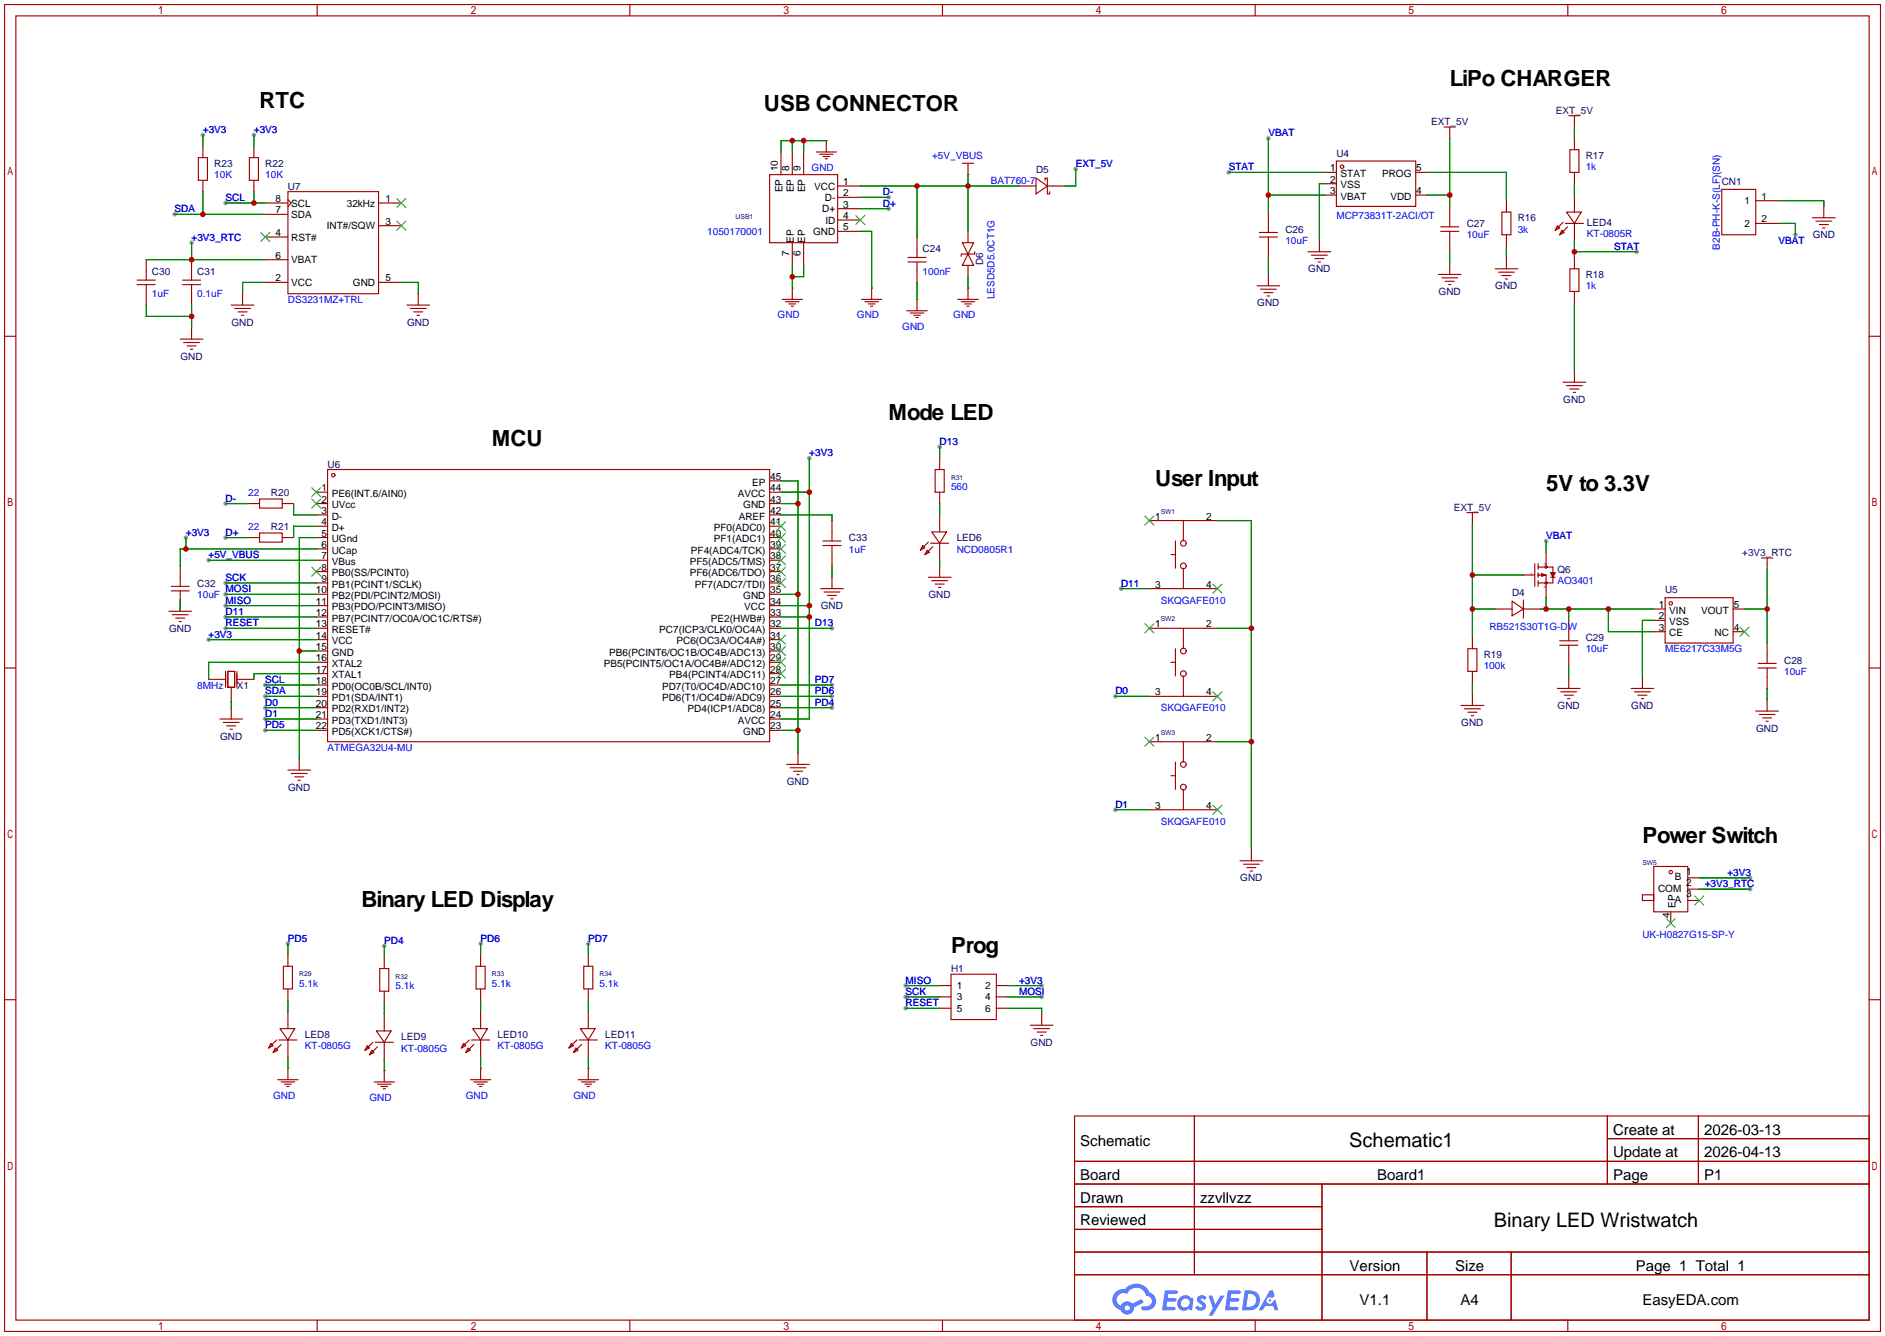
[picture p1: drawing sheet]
<svg xmlns="http://www.w3.org/2000/svg" width="422mm" height="299mm" viewBox="0 0 422 299" stroke-linecap="round" stroke-linejoin="round" font-family="sans-serif">
<g fill="#999">
<circle cx="284.2" cy="31" r=".51"/>
<circle cx="275.3" cy="38.6" r=".51"/>
<circle cx="366.8" cy="56.4" r=".51"/>
<circle cx="402.3" cy="52.6" r=".51"/>
<circle cx="346.5" cy="121.2" r=".51"/>
<circle cx="241" cy="37.8" r=".51"/>
<circle cx="199.1" cy="44.2" r=".51"/>
<circle cx="199.1" cy="46.7" r=".51"/>
<circle cx="50.5" cy="112.8" r=".51"/>
<circle cx="50.5" cy="120.4" r=".51"/>
<circle cx="50.5" cy="45.5" r=".51"/>
<circle cx="56.9" cy="30.2" r=".51"/>
<circle cx="39.1" cy="48" r=".51"/>
<circle cx="45.5" cy="30.2" r=".51"/>
<circle cx="42.9" cy="54.4" r=".51"/>
<circle cx="251.2" cy="131.8" r=".51"/>
<circle cx="249.9" cy="156" r=".51"/>
<circle cx="249.9" cy="181.4" r=".51"/>
<circle cx="392.2" cy="199.1" r=".51"/>
<circle cx="392.2" cy="196.6" r=".51"/>
<circle cx="46.7" cy="125.5" r=".51"/>
<circle cx="46.7" cy="143.3" r=".51"/>
<circle cx="181.4" cy="102.6" r=".51"/>
<circle cx="41.7" cy="120.4" r=".51"/>
<circle cx="50.5" cy="130.6" r=".51"/>
<circle cx="50.5" cy="133.1" r=".51"/>
<circle cx="50.5" cy="135.6" r=".51"/>
<circle cx="50.5" cy="140.7" r=".51"/>
<circle cx="59.4" cy="153.4" r=".51"/>
<circle cx="59.4" cy="156" r=".51"/>
<circle cx="59.4" cy="158.5" r=".51"/>
<circle cx="59.4" cy="161" r=".51"/>
<circle cx="186.4" cy="140.7" r=".51"/>
<circle cx="210.6" cy="100.1" r=".51"/>
<circle cx="50.5" cy="138.2" r=".51"/>
<circle cx="59.4" cy="163.6" r=".51"/>
<circle cx="186.4" cy="158.5" r=".51"/>
<circle cx="186.4" cy="153.4" r=".51"/>
<circle cx="186.4" cy="156" r=".51"/>
<circle cx="64.5" cy="211.3" r=".51"/>
<circle cx="86.1" cy="211.8" r=".51"/>
<circle cx="107.7" cy="211.3" r=".51"/>
<circle cx="131.8" cy="211.3" r=".51"/>
<circle cx="202.9" cy="220.7" r=".51"/>
<circle cx="202.9" cy="223.3" r=".51"/>
<circle cx="202.9" cy="225.8" r=".51"/>
<circle cx="233.4" cy="220.7" r=".51"/>
<circle cx="233.4" cy="223.3" r=".51"/>
</g>
<g fill="none" stroke="#a10000" stroke-width=".25">
<path d="M1 1h420.4v297.2h-420.4zM3.6 3.6h415.2v292.1h-415.2zM71.1 1v2.6M141.1 1v2.6M211.2 1v2.6M281.3 1v2.6M351.3 1v2.6M1 75.3h2.6M418.8 75.3h2.6M1 149.6h2.6M418.8 149.6h2.6M1 223.9h2.6"/>
<path d="M418.8 223.9h2.6M240.8 249.9h178v45.8h-178zM267.7 249.9v35.6M360.2 249.9v15.3M360.2 255h58.6M380.6 249.9v15.3M240.8 260.1h178M240.8 265.2h178M240.8 270.3h55.4M240.8 275.3h55.4M296.2 265.2v30.5M71.1 295.7v2.5"/>
<path d="M141.1 295.7v2.5M211.2 295.7v2.5M240.8 280.4h178M240.8 285.5h178M281.3 295.7v2.5M319.8 280.4v15.3M338.6 280.4v15.3M351.3 295.7v2.5"/>
</g>
<g fill="#5487ff">
<path d="M268.5 290.3a1.3 1.3 0 0 1 1.9 .3l-.4 .6a.54 .54 0 0 0-1-.2l.2 .2a1.28 1.28 0 0 1 .8 2 1.53 1.53 0 0 1-2.2-.3l.5-.6 .8 .5a.31 .31 0 0 0 .3-.3 .31 .31 0 0 0-.2-.3 1.12 1.12 0 0 1-.7-1.9z"/>
<path d="M270.8 290.2h.8l.7 1.9 1.2-1.9h.9l-2.7 4.5h-.9l1-1.7z"/>
<path d="M261 289h2.3a.46 .46 0 0 1 .5 .1 .46 .46 0 0 1 .1 .5l-.3 .2h-1.8l-.1 .9h1.6a.4 .4 0 0 1 .3 .4 .4 .4 0 0 1-.4 .4h-1.6l-.2 1.2h1.4a.46 .46 0 0 1 .5 .1 .46 .46 0 0 1 .1 .5l-.4 .2h-2.6z"/>
<path d="M275.1 289h2.3a.47 .47 0 0 1 .5 .1 .47 .47 0 0 1 .1 .5l-.3 .2h-1.8l-.1 .9h1.6a.4 .4 0 0 1 .4 .4 .4 .4 0 0 1-.5 .4h-1.6l-.2 1.2h1.4a.46 .46 0 0 1 .5 .1 .46 .46 0 0 1 .1 .5l-.4 .2h-2.6z"/>
<path d="M284.5 289h.8l.3 1.3-.6 .4a.75 .75 0 0 0-1.1 .3 .75 .75 0 0 0 .5 1 .75 .75 0 0 0 .9-.6l.5-.3 .6 2.4h-.8l-.3-1h-1.8l-.5 1h-1z"/>
<path d="M278.9 289l-.6 4.5h1.4a2.27 2.27 0 0 0 2.7-2.3 2.27 2.27 0 0 0-2.7-2.2zM279.7 289.8a1.5 1.5 0 0 1 1.8 1.5 1.5 1.5 0 0 1-1.9 1.4h-.3z"/>
<path d="M264.4 290.6a1.6 1.6 0 0 0-.4 2.3 1.6 1.6 0 0 0 2.3 .2l.8 .4 .3-2.5-.1-.3h-.5a1.58 1.58 0 0 0-2.4-.1zM265 291.1a.98 .98 0 0 1 1.6 .5 .98 .98 0 0 1-1.1 1.2 .94 .94 0 0 1-.9-.6 .94 .94 0 0 1 .4-1.1z"/>
<path d="M250 289.4a2.37 2.37 0 0 0 1.1 4 1.54 1.54 0 0 0 1.8 1 1.54 1.54 0 0 0 1.2-1.6l2.2-1.1-.5-.8-2.1 1.1a1.57 1.57 0 0 0-2.6 .4 1.5 1.5 0 0 1-.7-2.1 1.5 1.5 0 0 1 2.2-.5 2.23 2.23 0 0 1 2.3-1.4 2.23 2.23 0 0 1 1.9 1.8 1.16 1.16 0 0 1 1.3 1.1 1.16 1.16 0 0 1-1.1 1.3h-.7a.47 .47 0 0 0-.5 .3 .47 .47 0 0 0 .4 .6 2.14 2.14 0 0 0 2.7-1.4 2.14 2.14 0 0 0-1.3-2.7 3.2 3.2 0 0 0-5.5-.7l-1.1 .1zM252 292.9a.6 .6 0 0 1 1.2 0 .6 .6 0 0 1-1.2 0z"/>
<circle cx="284.6" cy="291.3" r=".28"/>
</g>
<g fill="none" stroke="#a10000" stroke-width=".25">
<path d="M44.4 35.3h2.1v5.1h-2.1zM45.5 32.8v2.5M55.9 35.3h2v5.1h-2zM56.9 32.8v2.5M172.5 39.1h15.2v15.3h-15.2zM175 34v5.1M177.5 34v5.1M180.1 34v5.1M182.9 34h4.6M183.6 34.5h3.1M184.4 35.1h1.5M184.9 35.6h.5"/>
<path d="M185.2 31.5h.1M185.2 31.5v2.5M215.6 36.6h2.6M216.9 39.1h.1M216.9 36.6v2.5M232.2 39.9l2.5 1.8-2.5 1.7zM296.9 38.6h2.6M299.5 36.1h17.7v10.1h-17.7zM317.2 38.6h2.6M323.6 28.4h2.5M324.9 28.4v2.6M351.5 25.9h2.6"/>
<path d="M351.8 33.5h2v5.1h-2zM352.8 25.9v2.5M352.8 31v2.5M352.8 38.6v2.5M32.8 58.2v4.5M42.9 58.2v4.5M45.5 40.4v2.5M56.9 40.4v2.5M59.4 53.1h5.1M59.4 45.5h5.1M59.4 58.2h5.1M59.4 48h5.1"/>
<path d="M64.5 42.9h20.3v22.9h-20.3zM64.5 44.7l.8 .8-.8 .7M84.8 45.5h5.1M84.8 50.5h5.1M177.5 54.4v5M180.1 54.4v5M187.7 51.8h5.1M187.7 41.7h5.1M187.7 44.2h5.1M187.7 46.7h5.1M187.7 49.3h5.1M203.5 58.7h4"/>
<path d="M203.5 57.7h4M205.5 53.1v4.6M205.5 58.7v4.5M215.6 54.4h2.6l-1.3 2.5zM216.9 56.9l1.3 2.5h-2.6zM216.9 51.8v2.6M216.9 59.4v2.6M218.4 56.4v.5h-3v.5M228.3 41.7h3.9M234.2 40.4v-.5h.5v3.5h.5v-.5M234.7 41.7h3.8M282.2 53.1h4.1"/>
<path d="M282.2 52.1h4.1M284.2 47.5v4.6M284.2 53.1v4.6M293.1 56.4h5.1M293.9 57.2h3.5M294.6 57.9h2.1M295.4 58.7h.5M295.7 53.8v2.6M296.9 41.1h2.6M296.9 43.7h2.6M317.2 43.7h2.6M322.8 51.8h4.1"/>
<path d="M322.8 50.8h4.1M324.9 46.2v4.6M324.9 51.8v4.6M324.9 58.9v2.6M336.5 47.5h2.1v5.1h-2.1zM337.6 45v2.5M337.6 52.6v2.5M337.6 57.7v2.5M349 50.5l.5 .6-1 .5zM350 51.6l.5 .5-1 .5zM350.3 49.8l-1.8 1.8M350.8 50h4"/>
<path d="M351 47.5h3.3l-1.5 2.5zM351.3 50.8l-1.8 1.8M352.8 43.7v3.8M352.8 50v3.8M352.8 57.7v2.5M385.8 42.4h7.6v10.2h-7.6zM393.4 45h5.1M393.4 50h5.1M406.1 48.8h5.1M406.9 49.5h3.6M407.7 50.3h2M408.4 51.1h.5"/>
<path d="M408.7 46.2v2.6M30.7 63.8h4.1M30.7 62.7h4.1M32.8 63.8v4.5M40.4 75.9h5.1M40.9 63.8h4.1M40.9 62.7h4.1M41.1 76.7h3.6M41.9 77.5h2M42.7 78.2h.5M42.9 63.8v4.5M42.9 73.4v2.5"/>
<path d="M51.8 68.3h5.1M52.6 69.1h3.5M53.3 69.9h2.1M54.1 70.6h.5M54.4 65.8v2.5M59.4 63.2h5.1M84.8 63.2h5.1M91.2 68.3h5.1M91.9 69.1h3.6M92.7 69.9h2M93.5 70.6h.5M93.7 65.8v2.5"/>
<path d="M175.3 67.1h4.5M176 67.6h3.1M176.8 68.1h1.5M177.3 68.6h.5M177.5 64.5h.1M177.5 64.5v2.6M193 67.1h4.6M193.8 67.6h3M194.6 68.1h1.5M195.1 68.6h.5M195.3 64.5h.1M195.3 64.5v2.6"/>
<path d="M203.2 69.6h4.6M204 70.1h3M204.7 70.6h1.5M205.2 71.1h.5M205.5 67.1h.1M205.5 67.1v2.5M214.6 67.1h4.6M215.4 67.6h3M216.2 68.1h1.5M216.7 68.6h.5M216.9 64.5h.1M216.9 64.5v2.6"/>
<path d="M281.7 64h5.1M282.4 64.8h3.6M283.2 65.5h2M284 66.3h.5M284.2 61.5v2.5M322.3 61.5h5.1M323.1 62.2h3.5M323.8 63h2.1M324.6 63.8h.5M335 60.2h5.1M335.8 61h3.5M336.5 61.7h2.1"/>
<path d="M337.3 62.5h.5M351.8 60.2h2v5.1h-2zM352.8 65.3v2.5M350.3 85.6h5M351 86.4h3.6M351.8 87.1h2M352.6 87.9h.5M352.8 83.1v2.5M55.6 112.8h2.6M58.2 111.8h5v2h-5zM58.2 119.4h5v2h-5zM63.2 112.8h2.6"/>
<path d="M70.9 110.2h2.5M70.9 112.8h2.5M70.9 115.3h2.5M70.9 117.9h2.5M73.4 105.2h99.1v60.9h-99.1zM172.5 110.2h2.5M172.5 112.8h2.5M172.5 115.3h2.5M172.5 117.9h2.5M172.5 107.7h2.5M186.4 116.6v4.6M208.8 119.1h3.3l-1.5 2.6z"/>
<path d="M209.5 105.2h2.1v5h-2.1zM210.6 102.6v2.6M210.6 110.2v2.6M210.6 115.3v3.8M257.6 116.6h15.2M265.2 116.6v4.6M328.7 114.8h2.5M329.9 114.8v2.5M37.8 136.9h5.1M38.4 132.3h4M38.4 131.3h4M38.6 137.7h3.6"/>
<path d="M39.4 138.4h2M40.1 139.2h.5M40.4 126.7v4.6M40.4 132.3v4.6M55.6 120.4h2.6M63.2 120.4h2.6M70.9 130.6h2.5M70.9 120.4h2.5M70.9 122.9h2.5M70.9 125.5h2.5M70.9 128h2.5M70.9 133.1h2.5"/>
<path d="M70.9 135.6h2.5M70.9 138.2h2.5M172.5 130.6h2.5M172.5 120.4h2.5M172.5 122.9h2.5M172.5 125.5h2.5M172.5 128h2.5M172.5 133.1h2.5M172.5 135.6h2.5M172.5 138.2h2.5M183.9 131.8h5.1M184.4 122.2h4.1"/>
<path d="M184.4 121.2h4.1M184.7 132.6h3.5M185.4 133.3h2.1M186.2 134.1h.5M186.4 122.2v4.5M186.4 129.3v2.5M206.8 122.2l.5 .5-1.1 .5zM207.8 123.2l.5 .5-1 .5zM208 129.3h5.1M208 121.4l-1.8 1.8M208.5 121.7h4.1M208.8 130h3.5"/>
<path d="M209 122.4l-1.7 1.8M209.5 130.8h2.1M210.3 131.6h.5M210.6 121.7v3.8M210.6 126.7v2.6M257.6 131.8h15.2M262.4 124.2h1M263.4 121.2v6.1M265.2 127.3v4.5M335 136.4h3.8M338.8 134.6l2.6 1.8-2.6 1.5zM341.4 136.4h3.8"/>
<path d="M341.4 128.8h2.5M341.4 134.4v4M343.9 126.2v5.1M344.7 127h3.3v3.6h-3.3M344.7 126.2v1.3M344.7 128.3v1M344.7 130v1.3M344.7 128.8h1.5M345.4 128.5l1.1 .3M345.4 128.5v.5M345.4 128.5l.8 .3M345.4 128.5l.5 .3"/>
<path d="M346.2 128.8l-.8 .2M346.5 123.7v3.3M346.5 128.8v5.1M346.5 128.8l-1.1 .2M347.5 128.3h1l-.5 1zM347.5 129.3h1M347.7 128.3l.3 .5M347.7 128.5l.3 .3M348.2 128.3l-.2 .5M348.2 128.5l-.2 .3M351.5 138.9v4.6M370.6 136.4h2.5"/>
<path d="M370.6 138.9h2.5M373.1 133.9h15.3v10.1h-15.3zM388.4 136.4h2.5M394.7 125h2.6M396 125v2.5M46.7 152.1h3.8M50.5 150.4v3.5M51.1 150.4h1.5v3.5h-1.5zM51.8 154.2v3M51.8 158.5v2.5M53.1 152.1h3.8M53.1 150.4v3.5"/>
<path d="M70.9 140.7h2.5M70.9 143.3h2.5M70.9 145.8h2.5M70.9 148.3h2.5M70.9 150.9h2.5M70.9 153.4h2.5M70.9 156h2.5M70.9 158.5h2.5M172.5 140.7h2.5M172.5 143.3h2.5M172.5 145.8h2.5M172.5 148.3h2.5"/>
<path d="M172.5 150.9h2.5M172.5 153.4h2.5M172.5 156h2.5M172.5 158.5h2.5M257.6 140.7h15.2M257.6 156h15.2M262.4 148.3h1M263.4 145.3v6.1M265.2 140.7v4.6M265.2 151.4v4.6M327.4 158h5.1M328.2 158.7h3.5"/>
<path d="M328.9 145.3h2.1v5.1h-2.1zM328.9 159.5h2.1M329.9 142.7v2.6M329.9 150.4v2.5M329.9 155.4v2.6M349 154.2h5.1M349.5 144.5h4.1M349.5 143.5h4.1M349.8 154.9h3.5M350.5 155.7h2.1M351.3 156.5h.5M351.5 144.5v4.6"/>
<path d="M351.5 151.6v2.6M365.5 154.2h5.1M366.3 154.9h3.5M367 155.7h2.1M367.8 156.5h.5M368 151.6v2.6M370.6 141.5h2.5M388.4 141.5h2.5M393.4 159.3h5.1M394 149.6h4M394 148.6h4M396 144v4.6"/>
<path d="M396 149.6v4.6M396 156.7v2.6M49.3 161h5.1M50 161.8h3.6M50.8 162.6h2M51.6 163.3h.5M64.5 172.5h5.1M65.3 173.2h3.5M66 174h2.1M66.8 174.8h.5M67.1 169.9v2.6M70.9 161h2.5"/>
<path d="M70.9 163.6h2.5M172.5 161h2.5M172.5 163.6h2.5M176.3 171.2h5.1M177 172h3.6M177.8 172.7h2M178.6 173.5h.5M178.8 168.7v2.5M257.6 166.1h15.2M262.4 173.7h1M263.4 170.7v6.1M265.2 166.1v4.6"/>
<path d="M265.2 176.8v4.6M329.7 160.3h.5M394.2 160h3.6M395 160.8h2M395.7 161.5h.5M257.6 181.4h15.2M277.9 192.8h5.1M278.6 193.5h3.6M279.4 194.3h2M280.2 195.1h.5M280.4 190.2v2.6M370.6 194.1h7.6v10.1h-7.6z"/>
<path d="M378.2 196.6h2.5M378.2 199.1h2.5M63.5 216.4h2v5.1h-2zM64.5 213.9v2.5M85.1 216.9h2v5.1h-2zM86.1 214.4v2.5M106.7 216.4h2v5.1h-2zM107.7 213.9v2.5M130.8 216.4h2v5.1h-2zM131.8 213.9v2.5M213.1 218.2h10.2v10.1h-10.2zM368 200.4h2.6v1.3h-2.6z"/>
<path d="M374.4 204.2v2.6M378.2 201.7h2.5M60.7 233.7l.5 .5-1 .5zM61.7 234.7l.5 .5-1 .5zM62 232.9l-1.8 1.8M62.5 232.9h4M62.7 230.4h3.3l-1.5 2.5zM63 233.9l-1.8 1.8M64.5 239.3h.1M64.5 221.5v2.5M64.5 226.6v3.8M64.5 232.9v3.8"/>
<path d="M64.5 239.3v2.5M82.3 234.2l.5 .5-1 .5zM83.3 235.2l.5 .5-1 .5zM83.6 233.4l-1.8 1.8M84.1 233.4h4M84.3 230.9h3.3l-1.5 2.5zM84.6 234.4l-1.8 1.8M86.1 239.8h.1M86.1 222v2.5M86.1 227.1v3.8M86.1 233.4v3.8M86.1 239.8v2.5"/>
<path d="M103.9 233.7l.5 .5-1 .5zM104.9 234.7l.5 .5-1 .5zM105.2 232.9l-1.8 1.8M105.7 232.9h4M105.9 230.4h3.3l-1.5 2.5zM106.2 233.9l-1.8 1.8M107.7 239.3h.1M107.7 221.5v2.5M107.7 226.6v3.8M107.7 232.9v3.8M107.7 239.3v2.5M128 233.7l.5 .5-1 .5z"/>
<path d="M129 234.7l.5 .5-1 .5zM129.3 232.9l-1.8 1.8M129.8 232.9h4.1M130 230.4h3.3l-1.5 2.5zM130.3 233.9l-1.8 1.8M131.8 239.3h.1M131.8 221.5v2.5M131.8 226.6v3.8M131.8 232.9v3.8M131.8 239.3v2.5M210.6 220.7h2.5M210.6 223.3h2.5"/>
<path d="M210.6 225.8h2.5M223.3 220.7h2.5M223.3 223.3h2.5M223.3 225.8h2.5M230.9 229.6h5.1M231.6 230.4h3.6M232.4 231.1h2M233.2 231.9h.5M233.4 227.1v2.5M62.2 241.8h4.6M63 242.3h3M63.8 242.8h1.5"/>
<path d="M64.3 243.3h.5M83.8 242.3h4.6M84.6 242.8h3M85.3 243.3h1.6M85.9 243.8h.5M105.4 241.8h4.6M106.2 242.3h3M106.9 242.8h1.6M107.4 243.3h.5M129.5 241.8h4.6M130.3 242.3h3M131.1 242.8h1.5"/>
<path d="M131.6 243.3h.5"/>
<circle cx="300.7" cy="37.3" r=".38"/>
<circle cx="74.7" cy="106.4" r=".38"/>
<circle cx="265.2" cy="126.7" r=".63"/>
<circle cx="265.2" cy="121.7" r=".63"/>
<circle cx="346.5" cy="130.6" r=".25"/>
<circle cx="346.5" cy="127" r=".25"/>
<circle cx="374.4" cy="135.1" r=".38"/>
<circle cx="265.2" cy="150.9" r=".63"/>
<circle cx="265.2" cy="145.8" r=".63"/>
<circle cx="265.2" cy="176.3" r=".63"/>
<circle cx="265.2" cy="171.2" r=".63"/>
<circle cx="374.4" cy="195.3" r=".38"/>
</g>
<g fill="none" stroke="#008700" stroke-width=".25">
<path d="M45.5 30.2v2.6M56.9 30.2v2.6M177.5 31.5v2.5M180.1 31.5v2.5M185.2 31.5h-10.2v2.5M216.9 39.1v12.7M241 37.8v3.9h-2.5M275.3 38.6h21.6M284.2 31v16.5M319.8 38.6h17.8v6.4M324.9 31v15.2M352.8 28.4v2.6"/>
<path d="M32.8 58.2h26.6M39.1 48h20.3M42.9 54.4v3.8M45.5 42.9v5.1M50.5 45.5h8.9M56.9 42.9v2.6M177.5 59.4v5.1M180.1 59.4v2.6h-2.6M192.8 51.8h2.5v12.7M192.8 41.7h35.5M192.8 44.2h6.3M192.8 46.7h6.3"/>
<path d="M205.5 41.7v11.4M284.2 57.7v3.8M284.2 43.7h12.7M296.9 41.1h-1.2v12.7M319.8 43.7h5.1M324.9 56.4v2.5M337.6 55.1v2.6M352.8 41.1v2.6M352.8 53.8v3.9M352.8 56.4h14M398.5 50h3.8v2.6M398.5 45h10.2v1.2"/>
<path d="M32.8 68.3v2.6h10.1M42.9 68.3v5.1M59.4 63.2h-5v2.6M89.9 63.2h3.8v2.6M205.5 63.2v3.9M216.9 62v2.5M352.8 67.8v15.3M50.5 112.8h5.1M65.8 112.8v2.5h5.1M70.9 117.9h-5.1v2.5M175 115.3h11.4v1.3M175 112.8h3.8"/>
<path d="M175 107.7h3.8v61M175 110.2h6.4M181.4 102.6v58.4h-6.4M210.6 100.1v2.5M210.6 112.8v2.5M272.8 116.6h7.6v73.6M329.9 117.3v25.4M40.4 134.4v2.5M41.7 120.4v2.5M46.7 125.5h24.2M50.5 120.4h5.1M50.5 133.1h20.4"/>
<path d="M50.5 135.6h20.4M50.5 138.2h20.4M50.5 130.6h20.4M70.9 120.4h-3.8v49.5M70.9 122.9h-30.5v3.8M175 133.1h3.8M175 135.6h6.4M175 138.2h6.4M186.4 126.7v2.6M210.6 125.5v1.2M251.2 131.8h6.4M329.9 136.4h5.1"/>
<path d="M329.9 128.8h11.5M345.2 136.4h25.4M346.5 121.2v2.5M346.5 133.9v2.5M351.5 136.4v2.5M360.4 136.4v5.1h10.2M370.6 138.9h-2.6v12.7M390.9 136.4h5.1M396 127.5v16.5M46.7 143.3h24.2M50.5 140.7h20.4M51.8 157.2v1.3"/>
<path d="M59.4 156h11.5M59.4 153.4h11.5M59.4 158.5h11.5M67.1 145.8h3.8M70.9 150.9h-14v1.2M70.9 148.3h-24.2v3.8M175 140.7h11.4M175 156h11.4M175 153.4h11.4M175 158.5h11.4M249.9 156h7.7M272.8 140.7h7.6"/>
<path d="M329.9 152.9v2.5M351.5 149.1v2.5M396 154.2v2.5M59.4 163.6h11.5M59.4 161h11.5M175 163.6h3.8M272.8 166.1h7.6M249.9 181.4h7.7M380.7 199.1h11.5M380.7 196.6h11.5M64.5 211.3v2.6M86.1 211.8v2.6"/>
<path d="M107.7 211.3v2.6M131.8 211.3v2.6M64.5 224v2.6M64.5 236.7v2.6M86.1 224.5v2.6M86.1 237.2v2.6M107.7 224v2.6M107.7 236.7v2.6M131.8 224v2.6M131.8 236.7v2.6M202.9 220.7h7.7M202.9 223.3h7.7"/>
<path d="M202.9 225.8h7.7M225.8 220.7h7.6M225.8 223.3h7.6M225.8 225.8h7.6v1.3"/>
</g>
<g fill="none" stroke="#3c3" stroke-width=".25">
<path d="M58.4 52.1l2.1 2M60.5 52.1l-2.1 2M88.9 44.5l2 2M88.9 49.5l2 2.1M90.9 44.5l-2 2M90.9 49.5l-2 2.1M191.8 48.3l2 2M193.8 48.3l-2 2M69.8 109.2l2.1 2.1M69.8 111.8l2.1 2M71.9 109.2l-2.1 2.1M71.9 111.8l-2.1 2"/>
<path d="M174 119.4l2 2M174 116.8l2 2.1M176 119.4l-2 2M176 116.8l-2 2.1M256.5 115.6l2.1 2M258.6 115.6l-2.1 2M69.8 127l2.1 2M71.9 127l-2.1 2M174 129.5l2 2.1M174 127l2 2M174 124.5l2 2M174 121.9l2 2.1"/>
<path d="M176 129.5l-2 2.1M176 127l-2 2M176 124.5l-2 2M176 121.9l-2 2.1M256.5 139.7l2.1 2M258.6 139.7l-2.1 2M271.8 130.8l2 2M273.8 130.8l-2 2M174 149.9l2 2M174 147.3l2 2.1M174 144.8l2 2M174 142.2l2 2.1"/>
<path d="M176 149.9l-2 2M176 147.3l-2 2.1M176 144.8l-2 2M176 142.2l-2 2.1M271.8 154.9l2 2.1M273.8 154.9l-2 2.1M389.9 140.5l2 2M391.9 140.5l-2 2M256.5 165.1l2.1 2M258.6 165.1l-2.1 2M271.8 180.3l2 2.1M273.8 180.3l-2 2.1"/>
<path d="M373.4 205.7l2 2.1M375.4 205.7l-2 2.1M379.7 200.7l2.1 2M381.8 200.7l-2.1 2"/>
</g>
<g fill="#c00">
<circle cx="284.2" cy="43.7" r=".63"/>
<circle cx="324.9" cy="43.7" r=".63"/>
<circle cx="352.8" cy="56.4" r=".63"/>
<circle cx="396" cy="136.4" r=".63"/>
<circle cx="360.4" cy="136.4" r=".63"/>
<circle cx="351.5" cy="136.4" r=".63"/>
<circle cx="346.5" cy="136.4" r=".63"/>
<circle cx="329.9" cy="136.4" r=".63"/>
<circle cx="329.9" cy="128.8" r=".63"/>
<circle cx="177.5" cy="62" r=".63"/>
<circle cx="180.1" cy="31.5" r=".63"/>
<circle cx="177.5" cy="31.5" r=".63"/>
<circle cx="205.5" cy="41.7" r=".63"/>
<circle cx="216.9" cy="41.7" r=".63"/>
<circle cx="56.9" cy="45.5" r=".63"/>
<circle cx="45.5" cy="48" r=".63"/>
<circle cx="42.9" cy="58.2" r=".63"/>
<circle cx="42.9" cy="70.9" r=".63"/>
<circle cx="280.4" cy="166.1" r=".63"/>
<circle cx="280.4" cy="140.7" r=".63"/>
<circle cx="67.1" cy="145.8" r=".63"/>
<circle cx="178.8" cy="163.6" r=".63"/>
<circle cx="178.8" cy="133.1" r=".63"/>
<circle cx="178.8" cy="112.8" r=".63"/>
<circle cx="181.4" cy="110.2" r=".63"/>
<circle cx="181.4" cy="135.6" r=".63"/>
<circle cx="181.4" cy="138.2" r=".63"/>
<circle cx="41.7" cy="122.9" r=".63"/>
</g>
<g font-size="5">
<text x="324.9" y="19.4">LiPo CHARGER</text>
<text x="58.2" y="24.2">RTC</text>
<text x="171.2" y="24.9">USB CONNECTOR</text>
<text x="199.1" y="94">Mode LED</text>
<text x="110.2" y="99.9">MCU</text>
<text x="258.8" y="108.8">User Input</text>
<text x="346.5" y="110">5V to 3.3V</text>
<text x="368" y="188.8">Power Switch</text>
<text x="81" y="203.2">Binary LED Display</text>
<text x="213.1" y="213.4">Prog</text>
</g>
<g font-size="4.5">
<text x="302.3" y="257">Schematic1</text>
<text x="334.8" y="274.8">Binary LED Wristwatch</text>
</g>
<g font-size="3.4">
<text x="242.1" y="256.7">Schematic</text>
<text x="361.5" y="254.1">Create at</text>
<text x="381.9" y="254.1">2026-03-13</text>
<text x="361.5" y="259.2">Update at</text>
<text x="381.9" y="259.2">2026-04-13</text>
<text x="242.1" y="264.3">Board</text>
<text x="242.1" y="269.4">Drawn</text>
<text x="268.9" y="269.4">zzvllvzz</text>
<text x="308.6" y="264.3">Board1</text>
<text x="361.5" y="264.3">Page</text>
<text x="381.9" y="264.3">P1</text>
<text x="242.1" y="274.4">Reviewed</text>
<text x="302.4" y="284.6">Version</text>
<text x="326.1" y="284.6">Size</text>
<text x="366.5" y="284.6">Page 1 Total 1</text>
<text x="304.7" y="292.2">V1.1</text>
<text x="327.3" y="292.2">A4</text>
<text x="368" y="292.2">EasyEDA.com</text>
</g>
<g font-size="2.2" fill="#00f">
<text x="45.5" y="29.8">+3V3</text>
<text x="56.9" y="29.8">+3V3</text>
<text x="208.9" y="35.5">+5V_VBUS</text>
<text x="284.2" y="30.5">VBAT</text>
<text x="48" y="39.9">10K</text>
<text x="59.4" y="39.9">10K</text>
<text x="181.9" y="38.3">GND</text>
<text x="222" y="41.2">BAT760-7</text>
<text x="241" y="37.4">EXT_5V</text>
<text x="275.3" y="38.2">STAT</text>
<text x="355.3" y="38.2">1k</text>
<text x="39.1" y="47.6">SDA</text>
<text x="50.5" y="45">SCL</text>
<text x="197.9" y="43.7">D-</text>
<text x="197.9" y="46.3">D+</text>
<text x="42.9" y="53.9">+3V3_RTC</text>
<text x="158.5" y="52.6">1050170001</text>
<text x="299.5" y="49.1">MCP73831T-2ACI/OT</text>
<text x="328.7" y="53.4">10uF</text>
<text x="340.1" y="52.1">3k</text>
<text x="355.6" y="53.1">KT-0805R</text>
<text x="288" y="54.7">10uF</text>
<text x="361.7" y="55.9">STAT</text>
<text x="385.4" y="55.9" transform="rotate(-90 385.4 55.9)">B2B-PH-K-S(LF)(SN)</text>
<text x="398.5" y="54.7">VBAT</text>
<text x="206.8" y="61.5">100nF</text>
<text x="355.3" y="64.8">1k</text>
<text x="34" y="66.6">1uF</text>
<text x="44.2" y="66.6">0.1uF</text>
<text x="64.5" y="67.9">DS3231MZ+TRL</text>
<text x="174.2" y="71.3">GND</text>
<text x="192" y="71.3">GND</text>
<text x="213.6" y="71.3">GND</text>
<text x="222.8" y="67.1" transform="rotate(-90 222.8 67.1)">LESD5D5.0CT1G</text>
<text x="202.2" y="73.8">GND</text>
<text x="210.6" y="99.6">D13</text>
<text x="181.4" y="102.2">+3V3</text>
<text x="50.5" y="112.3">D-</text>
<text x="55.6" y="111.1">22</text>
<text x="213.1" y="109.8">560</text>
<text x="41.7" y="119.9">+3V3</text>
<text x="50.5" y="119.9">D+</text>
<text x="55.6" y="118.7">22</text>
<text x="46.7" y="125">+5V_VBUS</text>
<text x="190.2" y="123.8">1uF</text>
<text x="214.4" y="123.8">NCD0805R1</text>
<text x="346.5" y="120.7">VBAT</text>
<text x="50.5" y="130.1">SCK</text>
<text x="251.2" y="131.4">D11</text>
<text x="349" y="130.9">AO3401</text>
<text x="44.2" y="133.9">10uF</text>
<text x="50.5" y="132.6">MOSI</text>
<text x="50.5" y="135.2">MISO</text>
<text x="50.5" y="137.7">D11</text>
<text x="260.1" y="135.2">SKQGAFE010</text>
<text x="46.7" y="142.8">+3V3</text>
<text x="50.5" y="140.3">RESET</text>
<text x="182.6" y="140.3">D13</text>
<text x="333.8" y="141">RB521S30T1G-DW</text>
<text x="332.5" y="149.9">100k</text>
<text x="355.3" y="146.1">10uF</text>
<text x="373.1" y="146.1">ME6217C33M5G</text>
<text x="44.2" y="154.2">8MHz</text>
<text x="59.4" y="153">SCL</text>
<text x="59.4" y="155.5">SDA</text>
<text x="182.6" y="153">PD7</text>
<text x="182.6" y="155.5">PD6</text>
<text x="249.9" y="155.5">D0</text>
<text x="399.8" y="151.2">10uF</text>
<text x="59.4" y="158">D0</text>
<text x="59.4" y="160.6">D1</text>
<text x="182.6" y="158">PD4</text>
<text x="260.1" y="159.3">SKQGAFE010</text>
<text x="59.4" y="163.1">PD5</text>
<text x="73.4" y="168.2">ATMEGA32U4-MU</text>
<text x="249.9" y="180.9">D1</text>
<text x="260.1" y="184.7">SKQGAFE010</text>
<text x="387.1" y="196.1">+3V3</text>
<text x="382" y="198.7">+3V3_RTC</text>
<text x="64.5" y="210.9">PD5</text>
<text x="86.1" y="211.4">PD4</text>
<text x="107.7" y="210.9">PD6</text>
<text x="131.8" y="210.9">PD7</text>
<text x="368" y="210.1">UK-H0827G15-SP-Y</text>
<text x="67.1" y="221">5.1k</text>
<text x="88.6" y="221.5">5.1k</text>
<text x="110.2" y="221">5.1k</text>
<text x="134.4" y="221">5.1k</text>
<text x="202.9" y="220.3">MISO</text>
<text x="228.3" y="220.3">+3V3</text>
<text x="202.9" y="222.8">SCK</text>
<text x="202.9" y="225.4">RESET</text>
<text x="228.3" y="222.8">MOSI</text>
<text x="68.3" y="235">KT-0805G</text>
<text x="89.9" y="235.5">KT-0805G</text>
<text x="111.5" y="235">KT-0805G</text>
<text x="135.6" y="235">KT-0805G</text>
<text x="61.2" y="246.1">GND</text>
<text x="82.8" y="246.6">GND</text>
<text x="104.4" y="246.1">GND</text>
<text x="128.5" y="246.1">GND</text>
</g>
<g font-size="2.2" fill="#000080">
<text x="320.7" y="28">EXT_5V</text>
<text x="348.6" y="25.5">EXT_5V</text>
<text x="299.5" y="35.1">U4</text>
<text x="355.3" y="35.6">R17</text>
<text x="48" y="37.4">R23</text>
<text x="59.4" y="37.4">R22</text>
<text x="232.2" y="38.7">D5</text>
<text x="385.8" y="41.5">CN1</text>
<text x="64.5" y="42.5">U7</text>
<text x="288" y="52.1">C26</text>
<text x="328.7" y="50.9">C27</text>
<text x="340.1" y="49.6">R16</text>
<text x="355.6" y="50.6">LED4</text>
<text x="406.2" y="53.4">GND</text>
<text x="206.8" y="56.4">C24</text>
<text x="220.3" y="59.4" transform="rotate(-90 220.3 59.4)">D6</text>
<text x="34" y="61.5">C30</text>
<text x="44.2" y="61.5">C31</text>
<text x="293.2" y="61">GND</text>
<text x="335.1" y="64.8">GND</text>
<text x="355.3" y="62.3">R18</text>
<text x="281.7" y="68.6">GND</text>
<text x="322.4" y="66.1">GND</text>
<text x="51.9" y="73">GND</text>
<text x="91.2" y="73">GND</text>
<text x="40.4" y="80.6">GND</text>
<text x="350.3" y="90.2">GND</text>
<text x="73.4" y="104.7">U6</text>
<text x="60.7" y="111.1">R20</text>
<text x="60.7" y="118.7">R21</text>
<text x="325.8" y="114.4">EXT_5V</text>
<text x="190.2" y="121.2">C33</text>
<text x="214.4" y="121.2">LED6</text>
<text x="390.4" y="124.5">+3V3_RTC</text>
<text x="44.2" y="131.4">C32</text>
<text x="349" y="128.3">Q6</text>
<text x="183.9" y="136.5">GND</text>
<text x="208.1" y="133.9">GND</text>
<text x="338.8" y="133.4">D4</text>
<text x="373.1" y="132.9">U5</text>
<text x="37.9" y="141.5">GND</text>
<text x="355.3" y="143.6">C29</text>
<text x="332.5" y="147.4">R19</text>
<text x="399.8" y="148.6">C28</text>
<text x="53.1" y="154.2">X1</text>
<text x="349" y="158.8">GND</text>
<text x="365.6" y="158.8">GND</text>
<text x="49.3" y="165.7">GND</text>
<text x="327.5" y="162.6">GND</text>
<text x="393.5" y="163.9">GND</text>
<text x="64.6" y="177.1">GND</text>
<text x="176.3" y="175.8">GND</text>
<text x="277.9" y="197.4">GND</text>
<text x="213.1" y="217.7">H1</text>
<text x="68.3" y="232.5">LED8</text>
<text x="89.9" y="233">LED9</text>
<text x="111.5" y="232.5">LED10</text>
<text x="135.6" y="232.5">LED11</text>
<text x="230.9" y="234.2">GND</text>
</g>
<g font-size="2.2">
<text x="174.3" y="38.3" transform="rotate(-90 174.3 38.3)">10</text>
<text x="176.8" y="38.3" transform="rotate(-90 176.8 38.3)">8</text>
<text x="179.4" y="38.3" transform="rotate(-90 179.4 38.3)">9</text>
<text x="189" y="41.4">1</text>
<text x="298.1" y="38.4">1</text>
<text x="298.1" y="40.9">2</text>
<text x="300.4" y="39.7">STAT</text>
<text x="309.7" y="39.7">PROG</text>
<text x="317.4" y="38.4">5</text>
<text x="61.7" y="47.8">7</text>
<text x="61.7" y="45.3">8</text>
<text x="65.3" y="46.3">SCL</text>
<text x="77.7" y="46.3">32kHz</text>
<text x="86.4" y="45.3">1</text>
<text x="175.3" y="43.1" transform="rotate(-90 175.3 43.1)">EP</text>
<text x="177.9" y="43.1" transform="rotate(-90 177.9 43.1)">EP</text>
<text x="180.4" y="43.1" transform="rotate(-90 180.4 43.1)">EP</text>
<text x="182.5" y="42.5">VCC</text>
<text x="184.3" y="47.5">D+</text>
<text x="184.8" y="45">D-</text>
<text x="189" y="44">2</text>
<text x="189" y="46.5">3</text>
<text x="298.1" y="43.5">3</text>
<text x="300.4" y="42.2">VSS</text>
<text x="300.4" y="44.7">VBAT</text>
<text x="311.6" y="44.7">VDD</text>
<text x="317.4" y="43.5">4</text>
<text x="390.9" y="45.8">1</text>
<text x="394.7" y="44.7">1</text>
<text x="61.7" y="52.9">4</text>
<text x="65.3" y="53.9">RST#</text>
<text x="65.3" y="48.8">SDA</text>
<text x="73.2" y="51.3">INT#/SQW</text>
<text x="86.4" y="50.3">3</text>
<text x="182.2" y="52.6">GND</text>
<text x="185" y="50.1">ID</text>
<text x="189" y="49.1">4</text>
<text x="189" y="51.6">5</text>
<text x="390.9" y="50.8">2</text>
<text x="394.7" y="49.8">2</text>
<text x="61.7" y="58">6</text>
<text x="65.3" y="59">VBAT</text>
<text x="176.8" y="57.4" transform="rotate(-90 176.8 57.4)">7</text>
<text x="177.9" y="54.3" transform="rotate(-90 177.9 54.3)">EP</text>
<text x="179.4" y="57.4" transform="rotate(-90 179.4 57.4)">6</text>
<text x="180.4" y="54.3" transform="rotate(-90 180.4 54.3)">EP</text>
<text x="61.7" y="63">2</text>
<text x="65.3" y="64">VCC</text>
<text x="79.1" y="64">GND</text>
<text x="86.4" y="63">5</text>
<text x="172.6" y="107.5">45</text>
<text x="72" y="110">1</text>
<text x="72" y="112.6">2</text>
<text x="74.3" y="111.3">PE6(INT.6/AIN0)</text>
<text x="74.3" y="113.8">UVcc</text>
<text x="165.3" y="111.3">AVCC</text>
<text x="166.5" y="113.8">GND</text>
<text x="168.5" y="108.8">EP</text>
<text x="172.6" y="112.6">43</text>
<text x="172.6" y="110">44</text>
<text x="72" y="115.1">3</text>
<text x="72" y="117.6">4</text>
<text x="74.3" y="116.4">D-</text>
<text x="74.3" y="118.9">D+</text>
<text x="159.9" y="118.9">PF0(ADC0)</text>
<text x="165.5" y="116.4">AREF</text>
<text x="172.6" y="117.6">41</text>
<text x="172.6" y="115.1">42</text>
<text x="258.9" y="116.4">1</text>
<text x="270.3" y="116.4">2</text>
<text x="72" y="120.2">5</text>
<text x="72" y="122.7">6</text>
<text x="72" y="125.3">7</text>
<text x="74.3" y="121.5">UGnd</text>
<text x="74.3" y="124">UCap</text>
<text x="154.8" y="124">PF4(ADC4/TCK)</text>
<text x="159.9" y="121.5">PF1(ADC1)</text>
<text x="172.6" y="125.3">38</text>
<text x="172.6" y="122.7">39</text>
<text x="172.6" y="120.2">40</text>
<text x="72" y="127.8">8</text>
<text x="72" y="130.3">9</text>
<text x="74.3" y="126.5">VBus</text>
<text x="74.3" y="129.1">PB0(SS/PCINT0)</text>
<text x="74.3" y="131.6">PB1(PCINT1/SCLK)</text>
<text x="154.6" y="129.1">PF6(ADC6/TDO)</text>
<text x="154.6" y="126.5">PF5(ADC5/TMS)</text>
<text x="155.7" y="131.6">PF7(ADC7/TDI)</text>
<text x="172.6" y="130.3">36</text>
<text x="172.6" y="127.8">37</text>
<text x="258.9" y="131.6">3</text>
<text x="270.3" y="131.6">4</text>
<text x="70.8" y="132.9">10</text>
<text x="70.8" y="135.4">11</text>
<text x="70.8" y="138">12</text>
<text x="74.3" y="134.2">PB2(PDI/PCINT2/MOSI)</text>
<text x="74.3" y="136.7">PB3(PDO/PCINT3/MISO)</text>
<text x="166.5" y="134.2">GND</text>
<text x="166.8" y="136.7">VCC</text>
<text x="172.6" y="138">33</text>
<text x="172.6" y="135.4">34</text>
<text x="172.6" y="132.9">35</text>
<text x="371.8" y="136.2">1</text>
<text x="374.1" y="137.5">VIN</text>
<text x="381.2" y="137.5">VOUT</text>
<text x="388.5" y="136.2">5</text>
<text x="70.8" y="140.5">13</text>
<text x="70.8" y="143">14</text>
<text x="74.3" y="139.2">PB7(PCINT7/OC0A/OC1C/RTS#)</text>
<text x="74.3" y="141.8">RESET#</text>
<text x="147.7" y="141.8">PC7(ICP3/CLK0/OC4A)</text>
<text x="159.3" y="139.2">PE2(HWB#)</text>
<text x="172.6" y="143">31</text>
<text x="172.6" y="140.5">32</text>
<text x="258.9" y="140.5">1</text>
<text x="270.3" y="140.5">2</text>
<text x="371.8" y="138.7">2</text>
<text x="371.8" y="141.3">3</text>
<text x="374.1" y="140">VSS</text>
<text x="374.1" y="142.5">CE</text>
<text x="384.2" y="142.5">NC</text>
<text x="388.5" y="141.3">4</text>
<text x="70.8" y="145.6">15</text>
<text x="70.8" y="148.1">16</text>
<text x="74.3" y="144.3">VCC</text>
<text x="74.3" y="146.9">GND</text>
<text x="74.3" y="149.4">XTAL2</text>
<text x="135.3" y="149.4">PB5(PCINT5/OC1A/OC4B#/ADC12)</text>
<text x="136.5" y="146.9">PB6(PCINT6/OC1B/OC4B/ADC13)</text>
<text x="151.6" y="144.3">PC6(OC3A/OC4A#)</text>
<text x="172.6" y="148.1">29</text>
<text x="172.6" y="145.6">30</text>
<text x="70.8" y="150.7">17</text>
<text x="70.8" y="153.2">18</text>
<text x="70.8" y="155.7">19</text>
<text x="74.3" y="151.9">XTAL1</text>
<text x="74.3" y="154.5">PD0(OC0B/SCL/INT0)</text>
<text x="148.4" y="154.5">PD7(T0/OC4D/ADC10)</text>
<text x="150" y="151.9">PB4(PCINT4/ADC11)</text>
<text x="172.6" y="155.7">26</text>
<text x="172.6" y="153.2">27</text>
<text x="172.6" y="150.7">28</text>
<text x="258.9" y="155.7">3</text>
<text x="270.3" y="155.7">4</text>
<text x="70.8" y="158.3">20</text>
<text x="70.8" y="160.8">21</text>
<text x="74.3" y="157">PD1(SDA/INT1)</text>
<text x="74.3" y="159.6">PD2(RXD1/INT2)</text>
<text x="148.4" y="157">PD6(T1/OC4D#/ADC9)</text>
<text x="154.1" y="159.6">PD4(ICP1/ADC8)</text>
<text x="172.6" y="160.8">24</text>
<text x="172.6" y="158.3">25</text>
<text x="70.8" y="163.4">22</text>
<text x="74.3" y="162.1">PD3(TXD1/INT3)</text>
<text x="74.3" y="164.6">PD5(XCK1/CTS#)</text>
<text x="165.3" y="162.1">AVCC</text>
<text x="166.5" y="164.6">GND</text>
<text x="172.6" y="163.4">23</text>
<text x="258.9" y="165.9">1</text>
<text x="270.3" y="165.9">2</text>
<text x="258.9" y="181.1">3</text>
<text x="270.3" y="181.1">4</text>
<text x="375.3" y="197.2">B</text>
<text x="377.8" y="195.9">1</text>
<text x="371.6" y="199.7">COM</text>
<text x="375.3" y="202.2">A</text>
<text x="375.5" y="203.3" transform="rotate(-90 375.5 203.3)">EP</text>
<text x="377.8" y="198.4">2</text>
<text x="377.8" y="201">3</text>
<text x="374.2" y="205.6" transform="rotate(-90 374.2 205.6)">4</text>
<text x="214.4" y="221.5">1</text>
<text x="220.8" y="221.5">2</text>
<text x="214.4" y="224.1">3</text>
<text x="214.4" y="226.6">5</text>
<text x="220.8" y="224.1">4</text>
<text x="220.8" y="226.6">6</text>
</g>
<g font-size="1.5" fill="#000080">
<text x="164.8" y="49">USB1</text>
<text x="213.1" y="107.4">R31</text>
<text x="260.1" y="115">SW1</text>
<text x="260.1" y="139.1">SW2</text>
<text x="260.1" y="164.5">SW3</text>
<text x="368" y="193.8">SW5</text>
<text x="67.1" y="218.6">R29</text>
<text x="88.6" y="219.2">R32</text>
<text x="110.2" y="218.6">R33</text>
<text x="134.4" y="218.6">R34</text>
</g>
<g font-size=".7" fill="#a00000">
<text x="342.9" y="128.7">G</text>
<text x="345.9" y="126.5">D</text>
<text x="345.9" y="131.8">S</text>
</g>
</svg>
